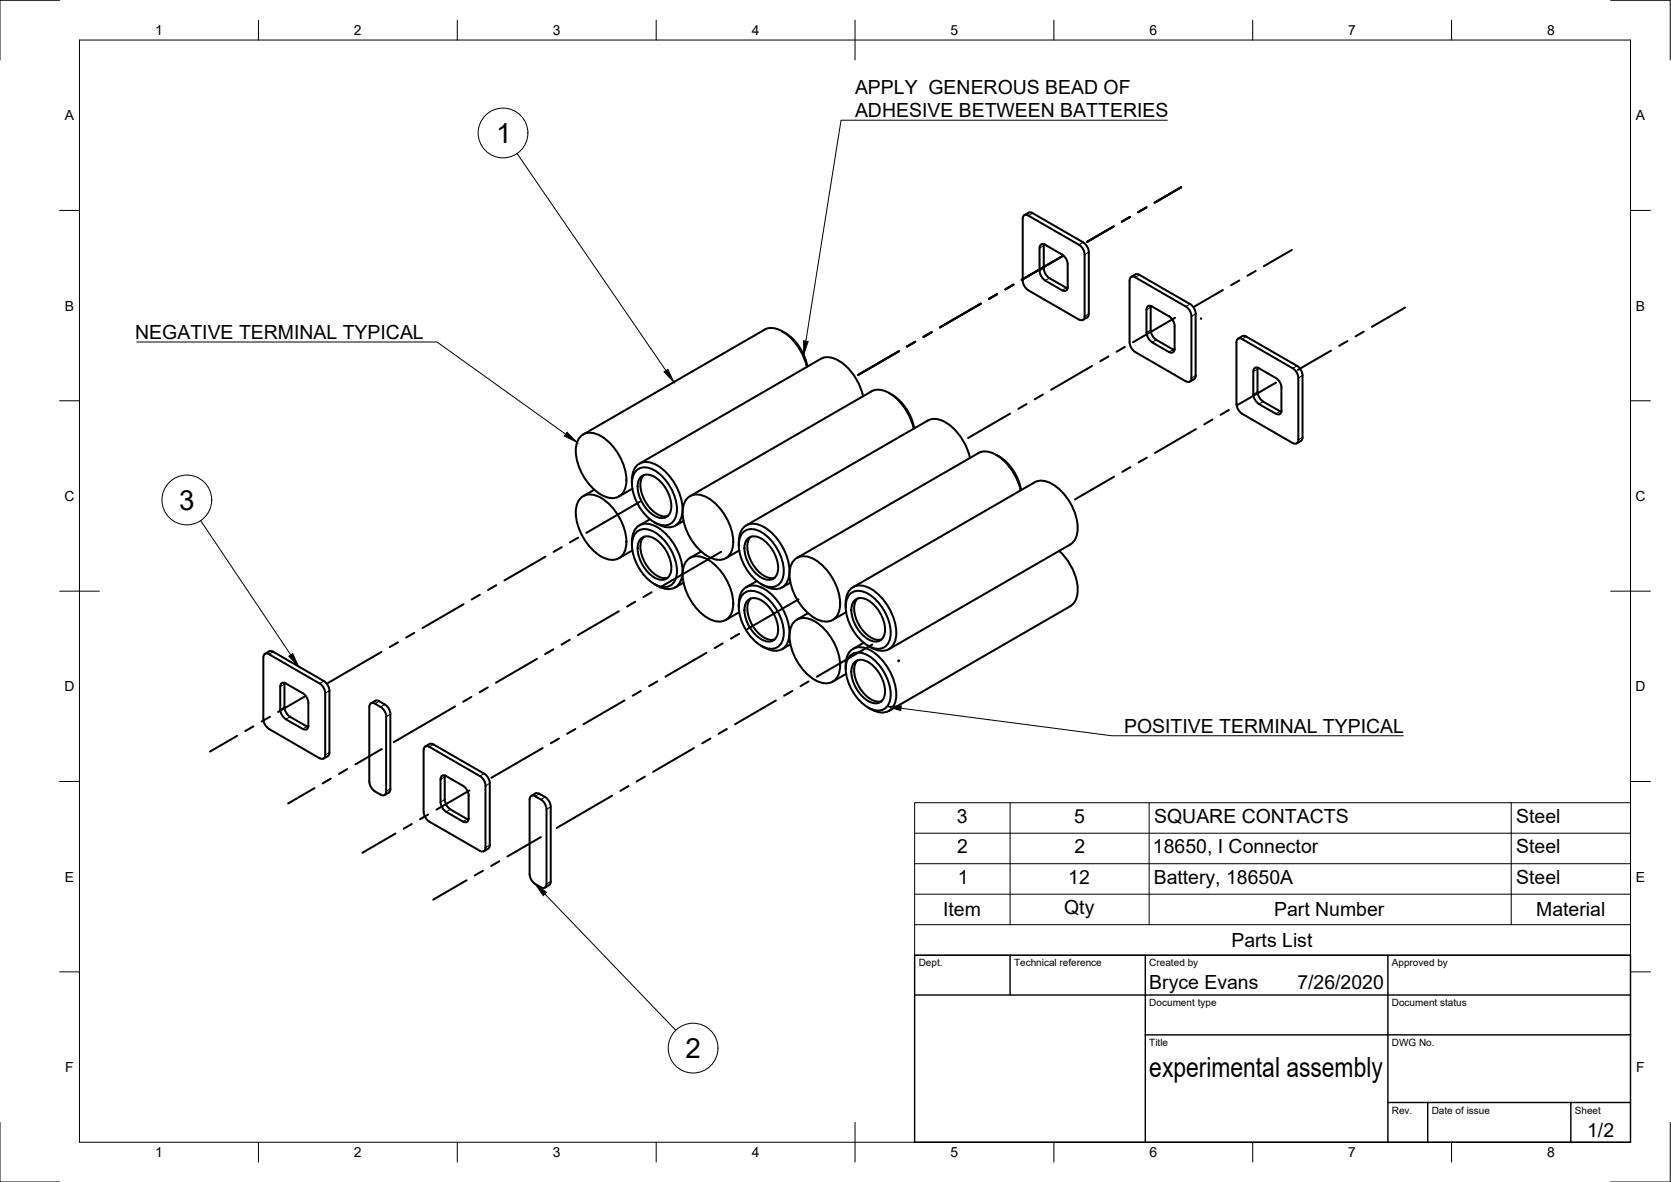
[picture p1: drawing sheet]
<svg xmlns="http://www.w3.org/2000/svg" width="420mm" height="297mm" viewBox="0 0 420 297" stroke-linecap="round" stroke-linejoin="round" font-family="sans-serif">
<!-- layer: Visible -->
<g fill="none" stroke="#000" stroke-width=".51">
<path d="M258.6 53.5l-1 .6M258.6 53.4h.5l.5 .1 12.8 7.4 1 1.1 .4 1.4v15.5M257.1 70.5l.5 1.4 1 1 12.7 7.4M261.4 62.3v5.8M261.4 68l.4 1.4 1 1.1M262.5 61.4v6l.4 1.4 1 1.1 4.5 2.6M262.8 70.5l4.2 2.4a.86 .86 0 0 0 1 .1 .86 .86 0 0 0 .5-.9M262.8 61.5l4.2 2.5M262.8 61.5a.86 .86 0 0 0-1-.1 .86 .86 0 0 0-.4 .9M267 64l1 1 .5 1.4M268.5 66.4v5.7M271.3 61.5l-12.7-7.3a.86 .86 0 0 0-1-.1 .86 .86 0 0 0-.5 .9l.1 15.5"/>
<path d="M271.3 61.5l1 1.1 .4 1.4M272.7 64v15.5M272.7 79.5a.86 .86 0 0 1-.4 .9 .86 .86 0 0 1-1-.1M273.3 79.8l-1 .6M273.8 78.9l-.1 .5-.3 .4M284 70.5v15.5M284.4 69.6l1.3-.7h.5l13 7.5M285.4 69.7l12.8 7.3 1 1.1 .4 1.4M285.4 69.7a.86 .86 0 0 0-1-.1 .86 .86 0 0 0-.4 .9M288.3 77.9v5.7M289.3 77.2v5.8l.5 1.4 1 1 4.2 2.4M289.4 76.9l-.1 .3"/>
<path d="M289.7 77l4.2 2.5M289.7 77a.86 .86 0 0 0-1-.1 .86 .86 0 0 0-.4 .9M293.9 79.5l1 1 .4 1.4M299.2 76.4l1 1.1 .5 1.4M299.6 79.5v15.5a.88 .88 0 0 1-.4 .9 .88 .88 0 0 1-1-.1l-12.8-7.3-1-1.1-.4-1.4M300.6 78.9v15.5M196.7 83.3a12.3 12.3 0 0 1 6.3 8.8M202.9 92.2a13.5 13.5 0 0 0-7.5-9.5 3.9 3.9 0 0 0-3.2 .1l-45.6 26.4M217 99.6a13.5 13.5 0 0 0-7.4-9.6 3.9 3.9 0 0 0-3.2 .2l-45.6 26.3M219.1 98.4l-45.6 26.3M219.1 98.3a5 5 0 0 1 5.4 1.1 14.7 14.7 0 0 1 5.3 8.3M223.6 98.8l.7 .4"/>
<path d="M224.3 99.2a12.6 12.6 0 0 1 5.6 8.5M288.3 83.5l.4 1.4 1 1.1M295 87.8l.3 .2M295.3 81.9v5.7a.86 .86 0 0 1-.4 .9 .86 .86 0 0 1-1 0l-4.2-2.5M300.7 94.4l-.3 .7-1.2 .8M310.9 86v15.5l.4 1.4 1 1.1M312.3 85.2l12.7 7.3 1 1.1 .5 1.4v15.5a.86 .86 0 0 1-.5 .9 .86 .86 0 0 1-1-.1l-12.7-7.3M312.3 85.2a.86 .86 0 0 0-1-.1 .86 .86 0 0 0-.4 .9M313.4 84.6l12.7 7.3M313.4 84.6l-.8-.2-1.3 .7M316.2 92.8v5.7M316.2 98.5l.4 1.3 1 1.1"/>
<path d="M316.2 92.4v.3M320.8 95l-4.2-2.5a.88 .88 0 0 0-1.1-.1 .88 .88 0 0 0-.4 1v5.7l.5 1.4 1 1 4.2 2.5M320.8 95l.7 .6 .7 1.4v6.2a.84 .84 0 0 1-.4 .9 .84 .84 0 0 1-1-.1M326.1 91.9l1 1.1 .4 1.4M327.5 94.4v15.5l-.1 .5-.3 .4M145.8 109.9a3.9 3.9 0 0 1 5.3-.3 13.8 13.8 0 0 1 6.3 12.1 3.6 3.6 0 0 1-5.3 3.1 13.5 13.5 0 0 1-7.3-12.6l.2-.9zM160 118.2a3.6 3.6 0 0 1 4.6 0 12.1 12.1 0 0 1 5.5 10.8 3.2 3.2 0 0 1-4.6 2.7 11.9 11.9 0 0 1-6.5-11.2l.2-.9zM161.3 119.7a3.2 3.2 0 0 1 3.9 .6 9.1 9.1 0 0 1 3.5 7.7 2.49 2.49 0 0 1-1.6 2.1 2.49 2.49 0 0 1-2.5-.5 9.1 9.1 0 0 1-4.2-8.2l.2-.7zM161.9 119.4a5.2 5.2 0 0 0-.1 5.8 7.7 7.7 0 0 0 4.9 4.5h1.2M233.2 105.7l-45.6 26.3M233.3 105.7a5 5 0 0 1 5.3 1 14.7 14.7 0 0 1 5.3 8.4M246 113.9l-45.6 26.3"/>
<path d="M246 113.9a5 5 0 0 1 5.4 1 14.7 14.7 0 0 1 5.2 8.3M250.5 114.3a12.3 12.3 0 0 1 6.2 8.9M317.6 100.9l4.6 2.6M327.1 110.8l-1.1 .6M145.8 125.4a3.9 3.9 0 0 1 5.3-.3 13.8 13.8 0 0 1 6.3 12.1 3.6 3.6 0 0 1-5.3 3.1 13.5 13.5 0 0 1-7.3-12.5l.2-1zM149.4 123.1l-2.8 1.6M158.9 120.7v.8M158.9 136.2v.8M158.9 136.1a4.1 4.1 0 0 1 2.9-4.4 8 8 0 0 1 6.7 3.6 12.3 12.3 0 0 1 2.9 10.2 3.5 3.5 0 0 1-5.2 2.1l-.9-.4M158.9 120.6a4.1 4.1 0 0 1 2.9-4.5 8 8 0 0 1 6.7 3.7 12.3 12.3 0 0 1 2.9 10.2 3.5 3.5 0 0 1-5.2 2.1l-.9-.4M159 138.3l-3.4 2M159 122.8l-3.4 2"/>
<path d="M160 133.8a3.6 3.6 0 0 1 4.6-.1 12.1 12.1 0 0 1 5.5 10.8 3.2 3.2 0 0 1-4.6 2.7 11.9 11.9 0 0 1-6.5-11.2l.2-.9zM161.3 135.2a3.2 3.2 0 0 1 3.9 .6 9.1 9.1 0 0 1 3.5 7.7 2.49 2.49 0 0 1-1.6 2.1 2.49 2.49 0 0 1-2.5-.5 9.1 9.1 0 0 1-4.2-8.1l.2-.8zM161.9 134.9a5.2 5.2 0 0 0-.1 5.8 7.7 7.7 0 0 0 4.9 4.6l1.2-.1M163.4 130.5l-2.6 1.5M164.5 131.3l.7 .4M171.9 130.9l-2.1 1.2M172.7 125.4a3.9 3.9 0 0 1 5.3-.3 13.8 13.8 0 0 1 6.3 12.1 3.6 3.6 0 0 1-5.4 3.1 13.5 13.5 0 0 1-7.2-12.5l.2-1zM176.3 138.6l-2.8 1.6M185.8 137a5 5 0 0 1 2.2-5.1 5.7 5.7 0 0 1 5.8 1.8 13.8 13.8 0 0 1 4.6 10.8 3.6 3.6 0 0 1-5.3 3.1l-1-.4M185.9 138.3l-3.4 2M186.9 133.8a3.6 3.6 0 0 1 4.5-.1 12.1 12.1 0 0 1 5.6 10.8 3.2 3.2 0 0 1-4.7 2.7 11.9 11.9 0 0 1-6.5-11.2l.3-.9zM188.2 135.2a3.2 3.2 0 0 1 3.9 .6 9.1 9.1 0 0 1 3.5 7.7 2.49 2.49 0 0 1-1.6 2.1 2.49 2.49 0 0 1-2.6-.5 9.1 9.1 0 0 1-4.2-8.1l.2-.8z"/>
<path d="M188.8 134.9a5.2 5.2 0 0 0-.1 5.8 7.7 7.7 0 0 0 4.9 4.6l1.2-.1M260.1 121.2a4.8 4.8 0 0 1 5 .7 13.5 13.5 0 0 1 5.7 12.2 3.8 3.8 0 0 1-1.7 2.7M260.1 121.2l-45.6 26.4M266.3 138.4a13.5 13.5 0 0 1 4.5 11.2 3.9 3.9 0 0 1-1.7 2.7M269.1 136.8l-45.6 26.4M164.5 146.8l.7 .4M171.9 146.4l-2.1 1.2M172.7 140.9a3.9 3.9 0 0 1 5.3-.3 13.8 13.8 0 0 1 6.3 12.1 3.6 3.6 0 0 1-5.4 3.1 13.5 13.5 0 0 1-7.2-12.5l.2-1zM185.8 152.5a5 5 0 0 1 2.2-5.1 5.7 5.7 0 0 1 5.8 1.8 13.8 13.8 0 0 1 4.6 10.9 3.6 3.6 0 0 1-5.3 3.1l-1-.5M185.9 153.8l-3.4 2M186.9 149.3a3.6 3.6 0 0 1 4.5-.1 12.1 12.1 0 0 1 5.6 10.8 3.2 3.2 0 0 1-4.7 2.7 11.9 11.9 0 0 1-6.5-11.2l.3-.9zM188.2 150.7a3.2 3.2 0 0 1 3.9 .6 9.1 9.1 0 0 1 3.5 7.8 2.49 2.49 0 0 1-1.6 2.1 2.49 2.49 0 0 1-2.6-.5 9.1 9.1 0 0 1-4.2-8.2l.2-.7z"/>
<path d="M188.8 150.4a5.2 5.2 0 0 0-.1 5.8 7.7 7.7 0 0 0 4.9 4.6l1.2-.1M190.3 146l-2.7 1.6M191.4 146.8l.7 .4M198.7 146.4l-2.1 1.2M199.5 156.4a3.9 3.9 0 0 1 5.4-.2 13.8 13.8 0 0 1 6.3 12 3.6 3.6 0 0 1-5.4 3.1 13.5 13.5 0 0 1-7.2-12.5l.2-.9zM199.5 140.9a3.9 3.9 0 0 1 5.4-.3 13.8 13.8 0 0 1 6.3 12.1 3.6 3.6 0 0 1-5.4 3.1 13.5 13.5 0 0 1-7.2-12.5l.2-1zM203.2 154.1l-2.8 1.6M212.6 152.5a4.9 4.9 0 0 1 2.2-5.1 5.7 5.7 0 0 1 5.9 1.8 13.8 13.8 0 0 1 4.6 10.9 3.6 3.6 0 0 1-5.4 3.1l-.9-.5M212.7 153.8l-3.3 2M213.7 149.3a3.6 3.6 0 0 1 4.6-.1 12.1 12.1 0 0 1 5.6 10.8 3.2 3.2 0 0 1-4.7 2.7 11.9 11.9 0 0 1-6.5-11.2l.2-.9zM215.1 150.7a3.2 3.2 0 0 1 3.9 .6 9.1 9.1 0 0 1 3.5 7.8 2.49 2.49 0 0 1-1.6 2.1 2.49 2.49 0 0 1-2.6-.5 9.1 9.1 0 0 1-4.2-8.2l.2-.7zM215.7 150.4a5.2 5.2 0 0 0-.2 5.8 7.7 7.7 0 0 0 4.9 4.6l1.2-.1"/>
<path d="M269.1 152.3l-45.6 26.4M66.2 165.2v15.5M66.2 165.2a.85 .85 0 0 1 .4-.9 .85 .85 0 0 1 1 .1l12.8 7.3 1 1.1 .4 1.4v15.5a.88 .88 0 0 1-.4 .9 .88 .88 0 0 1-1.1-.1l-12.7-7.3-1-1.1-.4-1.4M68.7 163.8l12.7 7.3M68.7 163.8l-.8-.2-1.3 .7M71.5 177.7l.4 1.4 1 1M71.5 172v5.7M71.6 171.6l-.1 .3M77.5 176.7v5.7M77.5 176.6l-.2-.9-.8-1.2-4.6-2.8a.86 .86 0 0 0-1-.1 .86 .86 0 0 0-.4 1v5.7l.4 1.4 1 1 4.2 2.5a.87 .87 0 0 0 1 .1 .87 .87 0 0 0 .4-.9M81.4 171.1l1 1.1 .4 1.4M82.8 173.6v15.5l-.2 .8-1.3 .7"/>
<path d="M93.3 176.7l1.3-.7 .7 .2a3.9 3.9 0 0 1 2.8 2.8l.1 .5M98.1 179.5v18.8M191.4 162.3l.7 .4M198.7 161.9l-2.1 1.3M212.6 167.2a4.1 4.1 0 0 1 2.9-4.5 8 8 0 0 1 6.7 3.7 12.3 12.3 0 0 1 2.9 10.1 3.5 3.5 0 0 1-5.2 2.2l-1.6-.9M212.6 167.2v.8M212.7 169.4l-3.3 1.9M213.7 164.8a3.6 3.6 0 0 1 4.6-.1 12.1 12.1 0 0 1 5.6 10.9 3.2 3.2 0 0 1-4.7 2.6 11.9 11.9 0 0 1-6.5-11.2l.2-.9zM215.1 166.2a3.2 3.2 0 0 1 3.9 .6 9.1 9.1 0 0 1 3.5 7.8 2.49 2.49 0 0 1-1.6 2.1 2.49 2.49 0 0 1-2.6-.5 9.1 9.1 0 0 1-4.2-8.2l.2-.7zM215.7 165.9a5.2 5.2 0 0 0-.2 5.8 7.7 7.7 0 0 0 4.9 4.6l1.2-.1M217.2 161.5l-2.7 1.6M218.3 162.3l.7 .4"/>
<path d="M72.9 180.1l4.6 2.6M95.7 199.7a.84 .84 0 0 0 1 .1 .84 .84 0 0 0 .4-.9v-18.8l-.4-1.4a5.2 5.2 0 0 0-3.2-2l-.6 .5v.5v18.7l.4 1.4a4.5 4.5 0 0 0 2.4 1.9M97.7 199.2l-1 .6M98.2 198.3l-.1 .5-.3 .4M106.5 188.5v15.5M106.5 188.5a.86 .86 0 0 1 .4-.9 .86 .86 0 0 1 1 .1l12.8 7.3M106.9 187.6l1.3-.7 .8 .2 12.7 7.3 1 1.1 .5 1.4-.1 15.5M111.9 194.9v6.5l.6 1.4 .8 .6M112.2 195l4.2 2.5M112.2 195a.86 .86 0 0 0-1-.1 .86 .86 0 0 0-.4 .9v5.8l.4 1.3 1 1.1 4.2 2.5M116.4 197.5l1 1 .4 1.4M117.8 199.9v5.7a.86 .86 0 0 1-.4 1 .86 .86 0 0 1-1-.1"/>
<path d="M120.7 195l1 1.1 .4 1.4-.1 16a.83 .83 0 0 1-1.3 .3l-12.8-7.3M106.5 204l.4 1.4 1 1.1M113.2 203.4l4.6 2.6M122.7 213.3l-1 .6M123.2 212.4l-.2 .5-.3 .4M133.2 200.9v18.8M133.2 219.7l.4 1.4a4.6 4.6 0 0 0 2.4 1.9M133.6 200l1.5-.7 2 1M134.6 200.1l1.4 .8M134.6 200.1a.86 .86 0 0 0-1-.1 .86 .86 0 0 0-.4 .9M136 200.9l1 1.1 .4 1.4-.1 19.2a.83 .83 0 0 1-1.3 .4M137.1 200.3l1 1 .4 1.4"/>
<path d="M138.5 202.8v18.7l-.3 .8-1.2 .8"/>
</g>
<!-- layer: Visible Narrow -->
<g fill="none" stroke="#000" stroke-width=".25">
<path d="M259.6 53.6l-1 .6M262.4 67.5l-.9 .5M262.4 61.8l-.9 .5M263.8 69.9l-1 .6M268.1 72.4l-1 .5M272.3 60.9l-1 .6M273.7 78.9l-.9 .6M273.7 63.4l-.9 .6M286.4 69.1l-.9 .6M289.3 77.3l-1 .5M299.2 76.5l-1 .5M300.6 78.9l-1 .6"/>
<path d="M289.3 83l-1 .5M290.7 85.4l-1 .6M294.9 87.9l-.9 .5M300.6 94.4l-1 .6M313.3 84.6l-.9 .6M316.1 98.5l-.9 .5M316.1 92.8l-.9 .5M326.1 92l-1 .5M327.4 94.4l-.9 .6M317.6 101l-1 .5M321.8 103.4l-1 .6M327.4 109.9l-.9 .6"/>
<path d="M68.6 163.8l-.9 .6M71.5 172l-1 .5M71.5 177.7l-1 .6M81.4 171.2l-1 .5M82.8 173.6l-1 .6M95.3 176.3l-1 .5M96.7 177.1l-1 .5M98.1 179.5l-.9 .6M72.9 180.2l-1 .5M77.1 182.6l-.9 .6M82.8 189.1l-1 .6M98.1 198.3l-.9 .5"/>
<path d="M108.9 187.1l-.9 .5M111.8 195.3l-1 .5M121.7 194.4l-1 .6M123.1 196.9l-1 .5M135.6 199.5l-1 .6M111.8 201l-1 .5M113.2 203.4l-1 .6M117.4 205.9l-.9 .5M123.1 212.4l-1 .6M137 200.3l-1 .6M138.4 202.8l-.9 .6M138.4 221.6l-.9 .5"/>
</g>
<!-- layer: Border -->
<g fill="none" stroke="#000" stroke-width=".25">
<path d="M15 .1h-15v15M20 10.1h390v276.9h-390zM65 5.1v5M115 5.1v5M165 5.1v5M215 5.1v10M265 5.1v5M315 5.1v5M365 5.1v5M405 .1h15v15M15 52.9h5M410 52.9h5"/>
<path d="M15 100.7h5M410 100.7h5M15 148.6h10M405 148.6h10M15 196.4h5M410 196.4h5M15 244.2h5M410 244.2h5M0 282.1v14.9h15M65 287v5M115 287v5M165 287v5"/>
<path d="M215 282.1v9.9M265 287v5M315 287v5M365 287v5M420 282.1v14.9h-15"/>
</g>
<!-- layer: TitleBlock -->
<path d="M230 240.1h180v46.9h-180zM230 250h180M254 240.1v9.9M288 240.1v46.9M349 240.1v46.9M288 260.1h122M349 277.1h61M359 277.1v9.9M395 277.1v9.9" fill="none" stroke="#000" stroke-width=".36"/>
<!-- layer: BOM -->
<g fill="none" stroke="#000" stroke-width=".25">
<path d="M130 38.6l37.4 54.5M50.5 130.8l22.6 33.8M230 201.7h180v38.4h-180zM230 217.1h180M230 209.4h180M254 201.7v30.7M288.9 201.7v30.7M380 201.7v30.7M137 224.7l32.9 34.2M230 232.4h180M230 224.7h180"/>
<circle cx="126.5" cy="33.4" r="6.3"/>
<circle cx="47" cy="125.6" r="6.3"/>
<circle cx="174.3" cy="263.4" r="6.3"/>
</g>
<path d="M167 93.5l.9-.7 1.5 3.2zM72.6 164.9l1-.7 1.5 3.3zM134.6 222.2l2.8 2.1-.8 .8z" fill="#000" stroke="#000" stroke-width=".25"/>
<!-- layer: Sketch4 -->
<g fill="none" stroke="#000" stroke-width=".51">
<path d="M280 56.9l-6.7 3.9M284.1 54.5l-2 1.2M288.2 52.1l-2 1.2M297 47.1l-6.7 3.8M246.6 76.3l-10.3 6M250.7 73.9l-2 1.2M254.8 71.5l-2 1.2M267.1 64.4l-10.2 5.9M295.4 79.9l-10.5 6.1M307.5 72.9l-7.1 4.1M311.6 70.5l-2.1 1.2M315.7 68.1l-2 1.2"/>
<path d="M324.8 62.8l-7 4.1M353.3 77.3l-8.3 4.8M226 88.3l-10.2 5.9M230.1 85.9l-2 1.2M234.3 83.5l-2.1 1.2M262.2 99.2l-2 1.2M274.6 92l-10.3 6M278.7 89.6l-2.1 1.2M282.8 87.2l-2 1.2M320.8 96.1l-9.8 5.8M334.7 88.1l-8.4 4.8M338.8 85.7l-2.1 1.2"/>
<path d="M342.9 83.3l-2.1 1.2M254 103.9l-10.6 6.2M258.1 101.5l-2 1.3M280.1 119.8l-9.8 5.7M284.2 117.4l-2 1.2M288.4 115l-2.1 1.2M300.7 107.8l-10.3 6M304.8 105.4l-2 1.2M309 103l-2.1 1.3M137.1 139.9l-10.3 6M141.2 137.5l-2 1.2M145.4 135.1l-2.1 1.2"/>
<path d="M160.9 126.1l-13.5 7.8M181.3 138.7l-15.4 8.9M104.2 159l-2.1 1.2M116.5 151.9l-10.3 5.9M120.6 149.5l-2 1.2M124.8 147.1l-2.1 1.2M155.6 153.6l-10.3 6M159.7 151.2l-2 1.2M163.9 148.8l-2.1 1.2M185.8 159.3l-2 1.2M200.8 150.6l-12.9 7.5M76.8 175l-6.9 3.9"/>
<path d="M95.9 163.8l-13.4 7.8M100.1 161.4l-2.1 1.2M114.4 177.5l-15.4 9M118.5 175.1l-2 1.2M122.7 172.7l-2.1 1.3M135 165.6l-10.3 6M139.1 163.2l-2 1.2M143.3 160.8l-2.1 1.2M157 176l-10.3 6M161.1 173.6l-2 1.2M165.3 171.2l-2.1 1.2M177.6 164.1l-10.3 5.9"/>
<path d="M181.7 161.7l-2 1.2M195.1 176l-10.3 6M199.2 173.6l-2.1 1.2M203.3 171.2l-2 1.3M219.3 162l-13.9 8.1M59.6 184.9l-6.8 4M63.7 182.5l-2 1.2M67.9 180.1l-2.1 1.2M79.1 198.1l-6.6 3.8M83.2 195.7l-2.1 1.2M87.3 193.3l-2.1 1.2M96 188.2l-6.6 3.9"/>
<path d="M118 198.7l-8.3 4.8M136.4 188l-12.9 7.5M140.5 185.6l-2 1.2M144.7 183.2l-2.1 1.2M153.9 199.9l-13.9 8.2M158 197.6l-2 1.2M162.2 195.2l-2.1 1.2M174.5 188l-10.3 6M178.6 185.6l-2 1.2M182.8 183.2l-2.1 1.2M99.4 209.5l-8.3 4.8M103.5 207.1l-2 1.2"/>
<path d="M107.7 204.7l-2.1 1.2M121.4 218.8l-2 1.2M125.5 216.4l-2 1.2M136 210.4l-8.4 4.8M117.3 221.2l-8.4 4.9"/>
</g>
<g fill="#000" stroke="#000" stroke-width=".25">
<circle cx="302" cy="80.1" r=".17"/>
<circle cx="226" cy="166.1" r=".24"/>
</g>
<!-- layer: Annotations -->
<path d="M202.1 85.6l1.1 .2-1.1 3.4zM142.6 108.7l2.5 2.5-3.2-1.6zM223.1 177.5l3.5-.1-.1 1.2z" fill="#000" stroke="#000" stroke-width=".25"/>
<path d="M293.5 30.2h-82l-8.9 55.5M34.4 85.9h75.5l32.3 23.2M226.5 178l53 6.9h73.3" fill="none" stroke="#000" stroke-width=".25"/>
<g font-size="7">
<text x="124.8" y="35.9">1</text>
<text x="45" y="128.2">3</text>
<text x="172.4" y="265.9">2</text>
<text x="289" y="270.6">experimental assembly</text>
</g>
<g font-size="4.9">
<text x="215" y="23.6">APPLY GENEROUS BEAD OF</text>
<text x="215" y="29.5">ADHESIVE BETWEEN BATTERIES</text>
<text x="34" y="85.2">NEGATIVE TERMINAL TYPICAL</text>
<text x="282.7" y="184.2">POSITIVE TERMINAL TYPICAL</text>
<text x="240.6" y="206.7">3</text>
<text x="270.1" y="206.7">5</text>
<text x="290.2" y="206.8">SQUARE CONTACTS</text>
<text x="381.3" y="206.8">Steel</text>
<text x="240.7" y="214.4">2</text>
<text x="270.2" y="214.4">2</text>
<text x="289.9" y="214.4">18650, I Connector</text>
<text x="381.3" y="214.4">Steel</text>
<text x="240.8" y="222.1">1</text>
<text x="268.6" y="222.1">12</text>
<text x="290.1" y="222.1">Battery, 18650A</text>
<text x="381.3" y="222.1">Steel</text>
<text x="237.2" y="230.3">Item</text>
<text x="267.6" y="229.8">Qty</text>
<text x="320.4" y="230.3">Part Number</text>
<text x="386.3" y="230.3">Material</text>
<text x="309.6" y="237.9">Parts List</text>
<text x="289" y="248.5">Bryce Evans</text>
<text x="326.2" y="248.5">7/26/2020</text>
<text x="399.1" y="285.7">1/2</text>
</g>
<g font-size="3.5">
<text x="39" y="8.8">1</text>
<text x="89" y="8.8">2</text>
<text x="139" y="8.8">3</text>
<text x="189" y="8.8">4</text>
<text x="239" y="8.8">5</text>
<text x="289" y="8.8">6</text>
<text x="339" y="8.8">7</text>
<text x="389" y="8.8">8</text>
<text x="16.3" y="30.2">A</text>
<text x="411.3" y="30.2">A</text>
<text x="16.3" y="78">B</text>
<text x="411.3" y="78">B</text>
<text x="16.2" y="125.9">C</text>
<text x="411.2" y="125.9">C</text>
<text x="16.2" y="173.7">D</text>
<text x="411.2" y="173.7">D</text>
<text x="16.3" y="221.6">E</text>
<text x="411.3" y="221.6">E</text>
<text x="16.4" y="269.4">F</text>
<text x="411.4" y="269.4">F</text>
<text x="39" y="290.8">1</text>
<text x="89" y="290.8">2</text>
<text x="139" y="290.8">3</text>
<text x="189" y="290.8">4</text>
<text x="239" y="290.8">5</text>
<text x="289" y="290.8">6</text>
<text x="339" y="290.8">7</text>
<text x="389" y="290.8">8</text>
</g>
<g font-size="2.5">
<text x="231" y="242.9">Dept.</text>
<text x="255" y="242.9">Technical reference</text>
<text x="289" y="242.9">Created by</text>
<text x="350" y="242.9">Approved by</text>
<text x="289" y="252.8">Document type</text>
<text x="350" y="252.8">Document status</text>
<text x="289" y="262.9">Title</text>
<text x="350" y="262.9">DWG No.</text>
<text x="350" y="279.9">Rev.</text>
<text x="360" y="279.9">Date of issue</text>
<text x="396" y="279.9">Sheet</text>
</g>
</svg>
